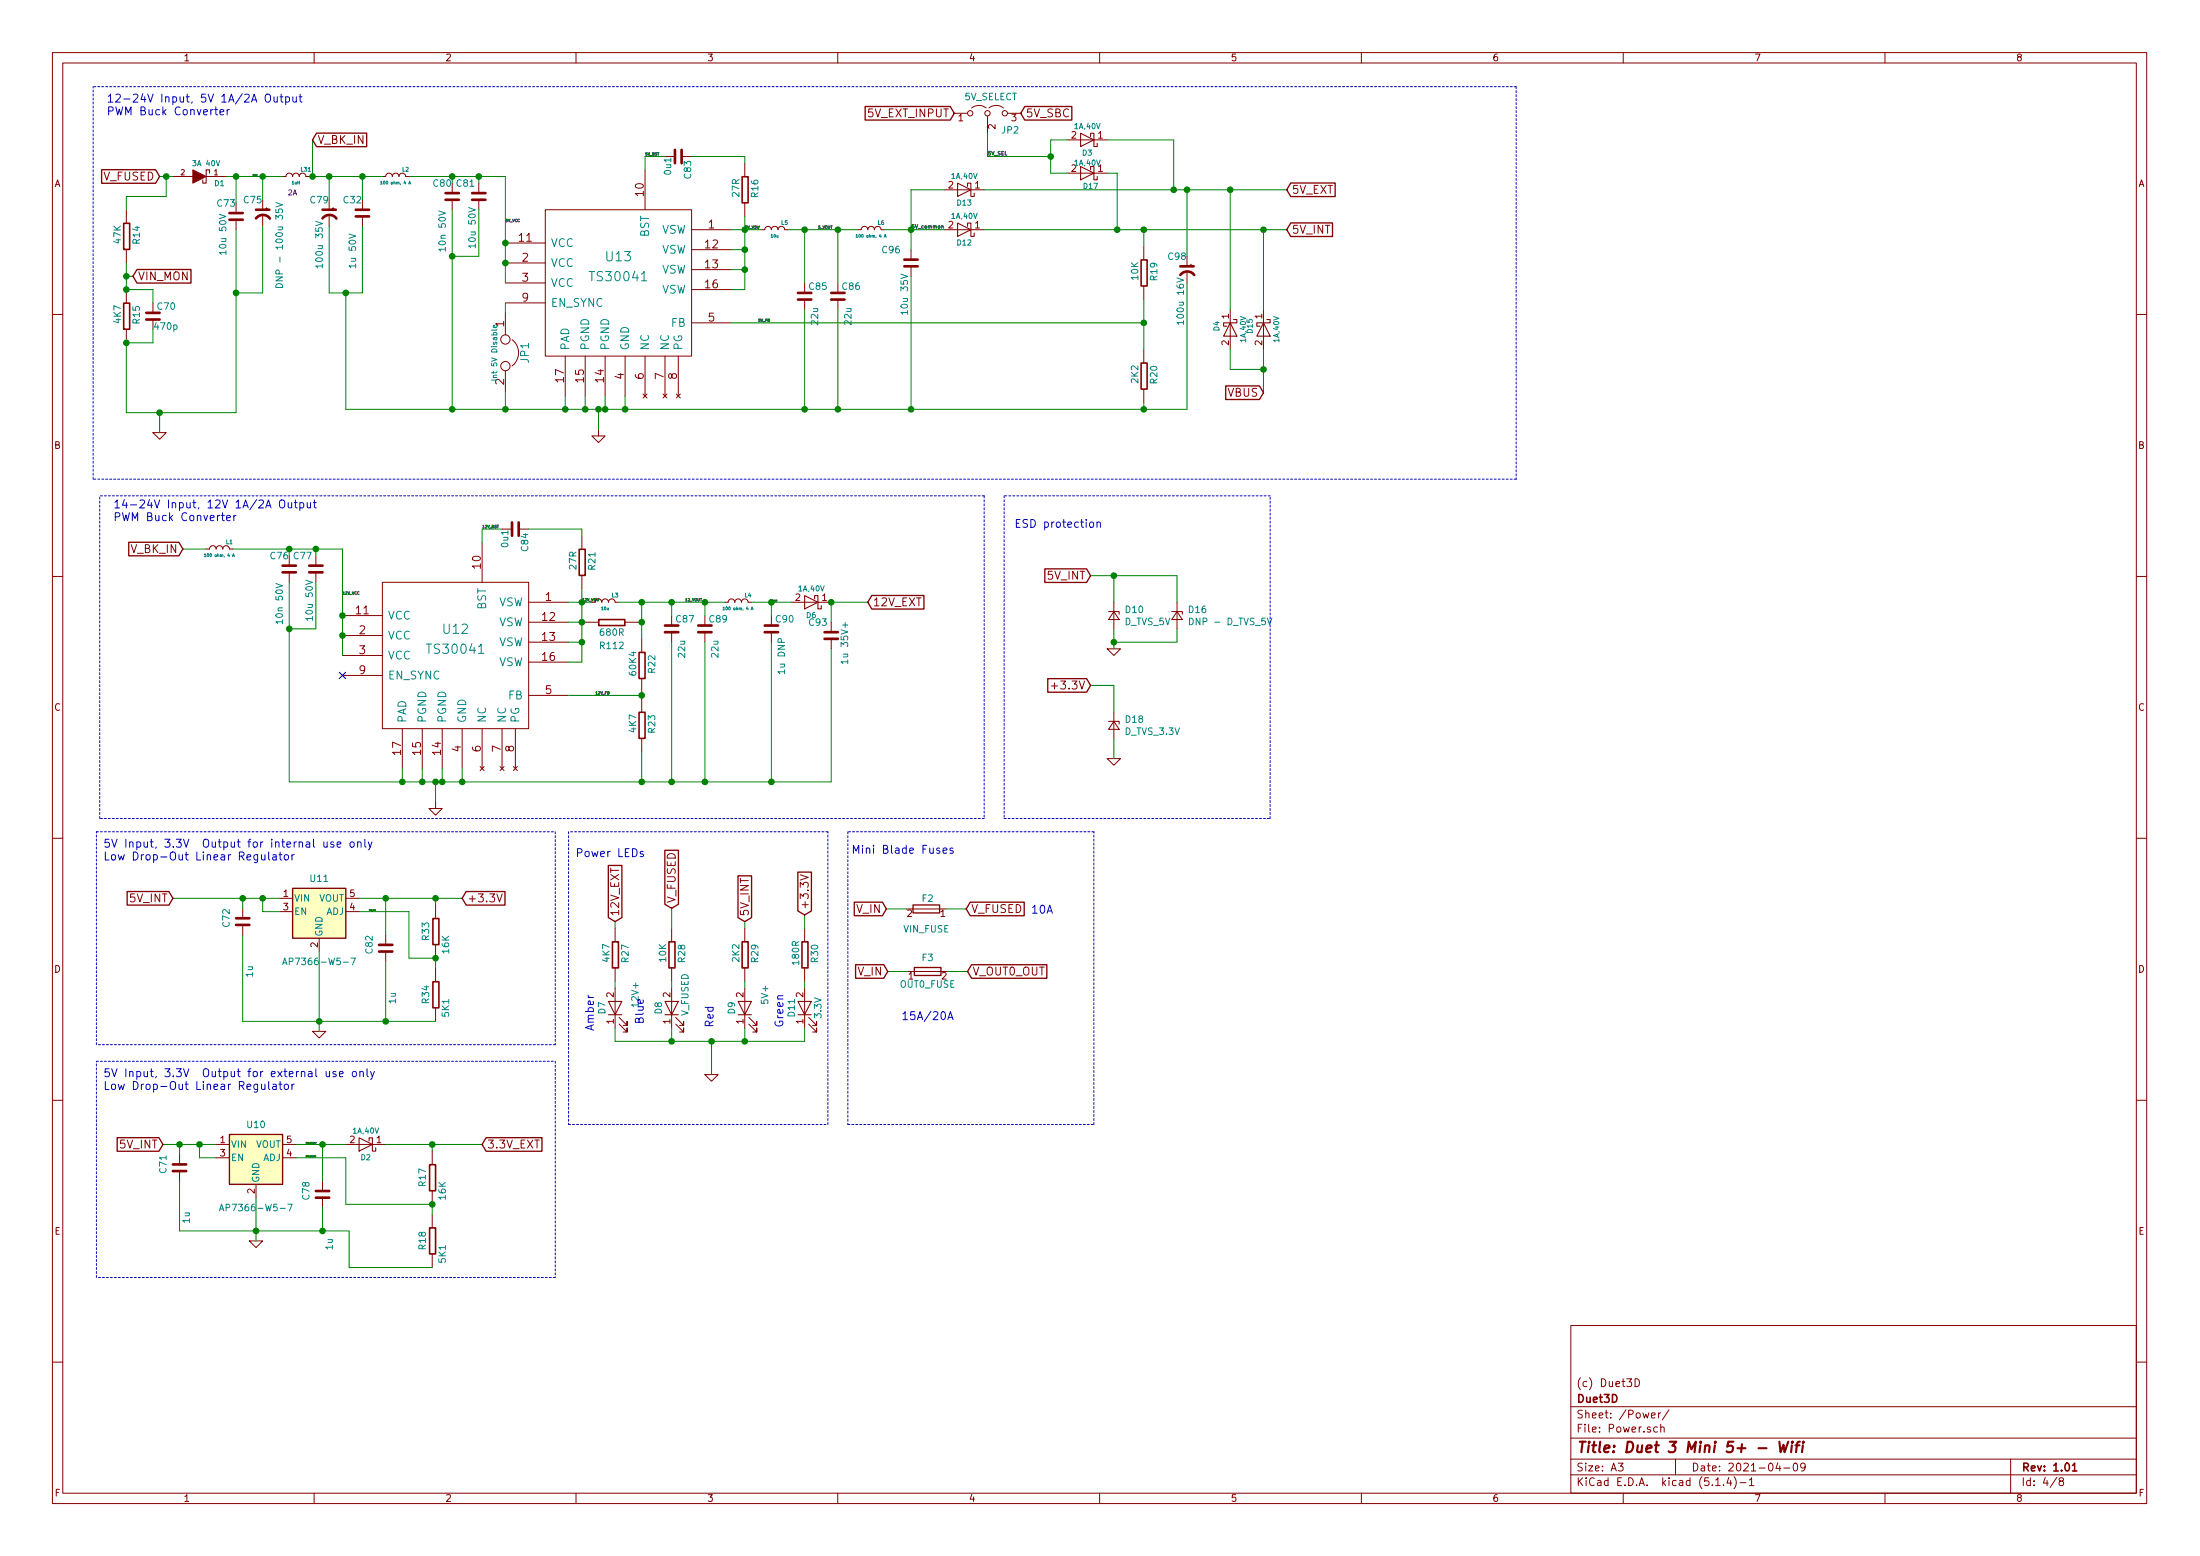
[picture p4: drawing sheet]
<svg xmlns="http://www.w3.org/2000/svg" width="420mm" height="297mm" viewBox="0 0 420 297" stroke-linecap="round" stroke-linejoin="round" font-family="sans-serif">
<g fill="none" stroke="#840000" stroke-width=".19">
<path d="M10 10h400v277h-400zM12 12h396v273.1h-396zM60 10v2M110 10v2M160 10v2M210 10v2M260 10v2M310 10v2M360 10v2M33 33.7h3.8M39.4 33.7h3.8M45.1 38.8v1.9"/>
<path d="M50.2 38.1v1.9M54 33.7h.6a.63 .63 0 0 1 .6-.6 .63 .63 0 0 1 .7 .6 .63 .63 0 0 1 .6-.6 .63 .63 0 0 1 .6 .6 .63 .63 0 0 1 .7-.6 .63 .63 0 0 1 .6 .6h.7M62.9 38.1v1.9M69.2 38.1v1.9M73 33.7h.7a.63 .63 0 0 1 .6-.6 .63 .63 0 0 1 .6 .6 .63 .63 0 0 1 .7-.6 .63 .63 0 0 1 .6 .6 .63 .63 0 0 1 .6-.6 .63 .63 0 0 1 .7 .6h.6M86.4 35v1.9M86.4 38.1v1.9M91.4 35v1.9M91.4 38.1v1.9M123.2 32.4v7.6M127 29.9h1.9M130.2 29.9h1.9"/>
<path d="M142.2 31.2v2.5M142.2 38.8v2.5M180.3 36.2h7.7M182.2 21.6h2.6M185.5 20.6a2.26 2.26 0 0 1 2.8 0M188.6 22.1v3.3M188.8 20.6a2.26 2.26 0 0 1 2.8 0M192.4 21.6h2.5M203.8 26.7h7.7M203.8 33.1h7.7M24.1 40v2.6M24.1 47.7v2.5"/>
<path d="M24.1 55.3v2.5M29.2 57.8v1.9M45.1 41.9v2M50.2 41.3v1.9M62.9 41.3v1.9M69.2 41.3v1.9M96.5 59.7v4.2M96.5 46.4h7.6M96.5 50.2h7.6M96.5 54h7.6M96.5 57.8h7.6M104.1 40h28v28h-28z"/>
<path d="M132.1 43.9h7.6M132.1 47.7h7.6M132.1 51.5h7.6M132.1 55.3h7.6M145.4 43.9h.6a.63 .63 0 0 1 .7-.7 .63 .63 0 0 1 .6 .7 .63 .63 0 0 1 .7-.7 .63 .63 0 0 1 .6 .7 .63 .63 0 0 1 .6-.7 .63 .63 0 0 1 .7 .7h.6M153.7 54v1.9M153.7 57.2v1.9M160 54v1.9M160 57.2v1.9M163.8 43.9h.7a.63 .63 0 0 1 .6-.7 .63 .63 0 0 1 .6 .7 .63 .63 0 0 1 .7-.7 .63 .63 0 0 1 .6 .7 .63 .63 0 0 1 .6-.7 .63 .63 0 0 1 .7 .7h.6M174 47.7v1.9M174 50.8v1.9"/>
<path d="M180.3 43.9h7.7M218.4 47v2.6M218.4 54.6v2.6M226.7 48.9v1.9M226.7 52.1v1.9M234.9 59.1v7.6M241.3 59.1v7.6M10 60h2M24.1 62.9v2.5M29.2 61v1.9M96.5 70.8v4.2M97.8 64.8a3.2 3.2 0 0 1 0 5.1"/>
<path d="M107.9 68v7.6M111.8 68v7.6M115.6 68v7.6M119.4 68v7.6M122.8 75.2l.8 .8M123.2 68v7.6M123.6 75.2l-.8 .8M126.6 75.2l.8 .8M127 68v7.6M127.4 75.2l-.8 .8M129.2 75.2l.7 .8M129.5 68v7.6"/>
<path d="M129.9 75.2l-.7 .8M132.1 61.6h7.6M218.4 66.7v2.6M218.4 74.3v2.6M408 60h2M29.2 82.6h2.5l-1.2 1.3zM114.3 82v1.2h1.3l-1.3 1.3-1.3-1.3h1.3M10 110h2M39.4 104.8h.6a.63 .63 0 0 1 .6-.6 .63 .63 0 0 1 .7 .6 .63 .63 0 0 1 .6-.6 .63 .63 0 0 1 .6 .6 .63 .63 0 0 1 .7-.6 .63 .63 0 0 1 .6 .6h.6M55.2 106.1v1.9M55.2 109.3v1.9M60.3 106.1v1.9"/>
<path d="M60.3 109.3v1.9M65.4 117.5h7.6M73 111.2h28v27.9h-28zM92.1 103.5v7.7M95.9 101h1.9M99.1 101h1.9M101 115h7.6M101 118.8h7.6M111.1 102.3v2.5M111.1 109.9v2.5M111.8 118.8h2.5M113.7 115a.63 .63 0 0 1 .6-.7 .63 .63 0 0 1 .6 .7 .63 .63 0 0 1 .7-.7 .63 .63 0 0 1 .6 .7 .63 .63 0 0 1 .6-.7 .63 .63 0 0 1 .7 .7h.6"/>
<path d="M119.4 118.8h2.5M128.3 117.5v1.9M134.6 117.5v1.9M138.4 115h.7a.63 .63 0 0 1 .6-.7 .63 .63 0 0 1 .6 .7 .63 .63 0 0 1 .7-.7 .63 .63 0 0 1 .6 .7 .63 .63 0 0 1 .6-.7 .63 .63 0 0 1 .7 .7h.6M147.3 117.5v1.9M151.1 115h7.6M158.7 118.8v1.9M211.7 116.7h2v.6M212.7 116.7l1 1.6h-2zM212.7 115v5.1M223.8 116.7h2v.6M224.8 116.7l1 1.6h-2z"/>
<path d="M224.8 115v5.1M408 110h2M65.4 121.3h7.6M65.4 125.1h7.6M65.4 128.9h7.6M76.8 139.1v7.6M80.6 139.1v7.6M84.5 139.1v7.6M88.3 139.1v7.6M92.1 139.1v7.6M95.9 139.1v7.6M98.4 139.1v7.6"/>
<path d="M101 122.6h7.6M101 126.4h7.6M101 132.8h7.6M122.6 122v2.5M122.6 129.6v2.5M122.6 133.4v2.5M128.3 120.7v1.9M134.6 120.7v1.9M147.3 120.7v1.9M158.7 122v1.9M200.8 130.9h1.2M211.5 123.9h2.5l-1.3 1.2z"/>
<path d="M211.7 137.7h2v.5M212.7 137.7l1 1.5h-2zM212.7 135.9v5.1M83.2 153.1v1.2h1.3l-1.3 1.3-1.3-1.3h1.3M91.7 146.3l.8 .8M92.5 146.3l-.8 .8M95.5 146.3l.8 .8M96.3 146.3l-.8 .8M98 146.3l.8 .8M98.8 146.3l-.8 .8M122.6 141v2.5M211.5 144.8h2.5l-1.3 1.3z"/>
<path d="M10 160h2M46.4 173.4v1.9M46.4 176.6v1.9M53.3 171.5h2.6M53.3 174h2.6M61 179.1v2.5M66 171.5h2.6M66 174h2.6M73.7 178.5v1.9M83.2 172.8v2.5M94.9 170.6l.5 1.6 .5-1.6M117.5 177.2v2.5"/>
<path d="M128.3 177.2v2.5M142.2 177.2v2.5M152.8 167l1.6 .5-1.6 .5M153.7 177.2v2.5M174.4 173.5h5.1M408 160h2M59.7 196.9h2.5l-1.2 1.3zM73.7 181.6v2M83.2 180.4v2.5M83.2 184.8v2.6M83.2 192.4v2.6M117.5 184.8v2.6"/>
<path d="M117.5 188.6v7.7M118.2 195.5l1.6 1.5v-.7v.7h-.8M118.2 194.2l1.6 1.5v-.7v.7h-.8M128.3 184.8v2.6M128.3 188.6v7.7M129 195.5l1.6 1.5v-.7v.7h-.8M129 194.2l1.6 1.5v-.7v.7h-.8M142.2 184.8v2.6M142.2 188.6v7.7M143 195.5l1.5 1.5v-.7v.7h-.7M143 194.2l1.5 1.5v-.7v.7h-.7M153.7 184.8v2.6"/>
<path d="M153.7 188.6v7.7M154.4 195.5l1.6 1.5v-.7v.7h-.8M154.4 194.2l1.6 1.5v-.7v.7h-.8M174.6 185.5h5.1M10 210h2M41.3 218.5h2.5M54 218.5h2.5M66 218.5h7.7M82.5 219.7v2.6M134.6 205.1h2.6l-1.3 1.3zM408 210h2M34.3 220.4v1.9"/>
<path d="M34.3 223.6v1.9M41.3 221h2.5M47.6 236.9h2.6l-1.3 1.3zM48.9 226.1v2.5M54 221h2.5M61.6 225.5v1.9M61.6 228.6v1.9M82.5 227.4v2.5M82.5 231.8v2.6M82.5 239.4v2.6M300 253h108v32.1h-108zM10 260h2"/>
<path d="M300 278.5h108M300 274.5h108M300 268.5h108M309 279.3h1l-.5 .6 .4 .1v.7l-.2 .1-.7-.1M312.3 263.2a.75 .75 0 0 1 .8 .8 .75 .75 0 0 1-.8 .7zM315.4 270.2l.7-.1v-.3l-.5-.1-.2 .2 .1 .7h.6M316.5 272.5l-.4-.1-.3 .3 .1 .6 .2 .1 .4-.1M316.8 269.7v1M317.2 272.5a.37 .37 0 0 1 .6 .1v.8M317.2 269.7l-.4 .1v.2M317.2 271.9v1.5M318.7 269.1l-1.2 2"/>
<path d="M320 278.5v3M339.5 279.2l-.3 1.1h.9M339.9 279.8v1M342.6 279.5l.4-.2a.94 .94 0 0 1 0 1.5 .82 .82 0 0 1-.4-1.3zM344.8 279.9l-.4 .3h-.2l-.3-.3 .1-.5 .4-.1 .3 .2a1.13 1.13 0 0 1-.3 1.2l-.4 .1M384 278.5v6.6M408 260h2M60 285.1v1.9M110 285.1v1.9M160 285.1v1.9M210 285.1v1.9M260 285.1v1.9"/>
<path d="M300 281.5h108M310 285.1v1.9M327.7 283.6h.8M329.2 283.5v.1M330.2 282l-.4 1.1h.9M330.5 282.6v1M331.2 281.9a1.71 1.71 0 0 1 0 2.3M332.3 283h1.2M334.1 282.5l.4-.4v1.5M334.1 283.6h.8M340.7 280.2h1.1M360 285.1v1.9"/>
<path d="M392.8 282l-1.3 2M393.5 282.7l-.3-.3 .3-.3h.3l.3 .3-.1 .2-.6 .2-.2 .2 .1 .5 .2 .1h.3l.3-.3v-.3l-.3-.3"/>
<circle cx="185.3" cy="21.6" r=".51"/>
<circle cx="188.6" cy="21.6" r=".51"/>
<circle cx="191.9" cy="21.6" r=".51"/>
<circle cx="96.5" cy="69.9" r=".89"/>
<circle cx="96.5" cy="64.8" r=".89"/>
</g>
<g fill="none" stroke="#840000" stroke-width=".3">
<path d="M141.7 33.7h1.2v5h-1.2zM23.6 57.9h1.2v5h-1.2zM23.6 42.6h1.2v5h-1.2zM217.9 49.6h1.2v5h-1.2zM217.9 69.3h1.2v5h-1.2zM110.6 104.9h1.2v4.9h-1.2zM114.4 118.3h4.9v1.1h-4.9zM122 124.5h1.2v5h-1.2zM122 136h1.2v5h-1.2zM82.7 175.3h1.1v5h-1.1zM117 179.8h1.1v5h-1.1zM127.8 179.8h1.1v5h-1.1z"/>
<path d="M141.7 179.8h1.2v5h-1.2zM153.2 179.8h1.1v5h-1.1zM82.7 187.4h1.1v5h-1.1zM82 234.4h1.2v5h-1.2zM82 222.3h1.2v5h-1.2zM395.8 279.7l.4-.4v1.5M395.8 280.8h.8"/>
</g>
<path d="M335.8 276.5h1.6M339.8 275.2l.3 2 .5-1.4 .2 1.4 .7-2M342.2 275.9l-.1 1.3M342.3 275.2l-.1 .1 .1 .1v-.2v.2M342.9 275.9h.8M343.7 275.2l-.4 .1-.1 .2-.2 1.7M344.3 275.9l-.2 1.3M344.4 275.2v.2l.1-.1-.1-.1v.2" fill="none" stroke="#840000" stroke-width=".41"/>
<g fill="none" stroke="#840000" stroke-width=".51">
<path d="M85.1 38.1h2.5M85.1 36.9h2.5M90.2 38.1h2.5M90.2 36.9h2.5M128.9 28.6v2.6M130.2 28.6v2.6M27.9 59.7h2.6M43.8 41.9h2.6M43.8 40.7h2.6M48.9 41.7a1.63 1.63 0 0 1 2.6 0M48.9 40h2.5M61.6 41.7a1.63 1.63 0 0 1 2.6 0"/>
<path d="M61.6 40h2.5M67.9 40h2.6M67.9 41.3h2.6M152.4 57.2h2.5M152.4 55.9h2.5M158.7 57.2h2.6M158.7 55.9h2.6M172.7 50.8h2.6M172.7 49.6h2.6M225.4 52.5a1.63 1.63 0 0 1 2.7 0M225.4 50.8h2.6M27.9 61h2.6"/>
<path d="M97.8 99.7v2.6M99.1 99.7v2.6M54 109.3h2.5M54 108h2.5M59.1 109.3h2.5M59.1 108h2.5M127 119.4h2.5M133.3 119.4h2.6M146 119.4h2.6M127 120.7h2.5M133.3 120.7h2.6M146 120.7h2.6"/>
<path d="M157.5 120.7h2.5M157.5 122h2.5M45.1 176.6h2.5M45.1 175.3h2.5M72.4 181.6h2.5M72.4 180.4h2.5M33 223.6h2.6M33 222.3h2.6M60.3 228.6h2.6M60.3 227.4h2.6"/>
</g>
<g fill="none" stroke="#008484" stroke-width=".19">
<path d="M52.7 38.7l1.2 .4-1.2 .4M72.7 34.8l.1-.2v.5M72.7 35.1h.3M78.1 35.1l.1-.5 .2 .5M78.1 35h.3M89.5 39.6l1.3 .5-1.3 .4M41.9 40.9l1.3 .4-1.3 .4M52.7 52.9h1.2l-1.2 .7h1.2M52.9 54.3a.67 .67 0 0 1 .7-.1 .67 .67 0 0 1 .3 .7h-1.2zM60.3 42.3l1.3 .4-1.3 .4M61.6 50.8h-1.3l.4 .3M61.6 50.4v.7"/>
<path d="M83.8 40.3l1.3 .4-1.3 .4M122.5 53.6h1M163.5 44.9l.2-.2v.6M163.5 45.3h.3M168.9 45.3l.1-.6 .2 .6M168.9 45.1h.3M172.1 52.3l1.2 .5-1.2 .4M224.8 53l1.2 .5-1.2 .4M93.9 72.6h1M226 61.6h-1.2l.3 .3M226 61.2v.7M39 105.9l.2-.2v.6"/>
<path d="M39 106.3h.3M44.4 106.3l.2-.6 .2 .6M44.4 106.1h.3M52.7 111.4l1.2 .4-1.2 .4M58.4 110.8l1.3 .4-1.3 .4M138.1 116l.2-.1v.5M138.1 116.4h.3M143.5 116.4l.1-.5 .2 .5M143.5 116.3h.3M161.4 118.8v1M227.2 118a.64 .64 0 0 1 .7 .6 .64 .64 0 0 1-.7 .7zM242 118l.5 1.3 .4-1.3"/>
<path d="M91.4 124.7h1M161.9 126.3h-1.3l.4 .4M161.9 126v.7M54 184.2l.4-1.3 .4 1.3M54.1 183.8h.6M67 182.9h.9l-.6 1.3M41.9 231.2l.4-1.3 .4 1.3M42 230.8h.6M55 229.9h.8l-.5 1.3"/>
</g>
<g fill="none" stroke="#840000" stroke-width=".25">
<path d="M19.4 32.4h10.3l.8 1.3-.8 1.3h-10.3zM60.5 25.4h9.5v2.6h-9.5l-.8-1.3zM165.2 20.3h16.3l.7 1.3-.7 1.3h-16.3zM195.7 20.3h9v2.6h-9l-.8-1.3zM246.5 34.9h8.5v2.6h-8.5l-.8-1.3zM26.2 51.4h10.3v2.6h-10.3l-.8-1.3zM246.5 42.6h8v2.5h-8l-.8-1.2zM234.1 73.7h6.4l.8 1.3-.8 1.3h-6.4zM24.6 103.5h9.6l.7 1.3-.7 1.3h-9.6zM166.5 113.7h10v2.6h-10l-.8-1.3zM199.5 108.6h8l.8 1.3-.8 1.3h-8zM200.1 129.6h7.4l.8 1.2-.8 1.3h-7.4z"/>
<path d="M24.3 170.2h8l.7 1.3-.7 1.3h-8zM55.9 169.6h10.1v9.5h-10.1zM89 170.2h7.4v2.6h-7.4l-.7-1.3zM116.2 165.2h2.6v10l-1.3 .7-1.3-.7zM127 162.3h2.6v10.3l-1.3 .8-1.3-.8zM140.9 167.2h2.6v8l-1.3 .7-1.3-.7zM152.4 166.5h2.6v7.4l-1.3 .8-1.3-.8zM163.1 172.2h5.4l.8 1.3-.8 1.3h-5.4zM174.4 172.8h5.1v1.5h-5.1zM185.3 172.2h10.3v2.6h-10.3l-.8-1.3zM163.4 184.2h5.4l.7 1.3-.7 1.3h-5.4zM174.6 184.7h5.1v1.5h-5.1z"/>
<path d="M185.5 184.2h14.4v2.6h-14.4l-.7-1.3zM22.4 217.2h8l.7 1.3-.7 1.3h-8zM43.8 216.6h10.2v9.5h-10.2zM92.8 217.2h10.7v2.6h-10.7l-.7-1.3z"/>
</g>
<path d="M36.8 32.4l2.6 1.3-2.6 1.3z" fill="#840000" stroke="#840000" stroke-width=".19"/>
<g fill="none" stroke="#840000" stroke-width=".2">
<path d="M40 33.1v-.7h-.6v2.6h-.7v-.7M182.9 35l2.5 1.2-2.5 1.3zM184.8 35.6v-.6h.6v2.5h.7v-.6M206.4 25.4l2.5 1.3-2.5 1.3zM206.4 31.8l2.5 1.3-2.5 1.2zM208.3 26.1v-.7h.6v2.6h.6v-.7M208.3 32.4v-.6h.6v2.5h.6v-.6M182.9 42.6l2.5 1.3-2.5 1.2zM184.8 43.2v-.6h.6v2.5h.7v-.6M234.9 61.6l1.3 2.6h-2.5zM235.6 61h.6v.6h-2.5v.7h.6M241.3 61.6l1.3 2.6h-2.6z"/>
<path d="M241.9 61h.7v.6h-2.6v.7h.7M153.7 113.7l2.5 1.3-2.5 1.2zM155.6 114.3v-.6h.6v2.5h.6v-.6M116.2 191.2h2.5l-1.2 2.5zM116.2 193.7h2.5M127 191.2h2.5l-1.2 2.5zM127 193.7h2.5M141 191.2h2.5l-1.3 2.5zM141 193.7h2.5M152.4 191.2h2.5l-1.2 2.5zM152.4 193.7h2.5M68.6 217.2l2.5 1.3-2.5 1.2z"/>
<path d="M70.5 217.8v-.6h.6v2.5h.7v-.6"/>
</g>
<g fill="#ffffc2" stroke="#ffffc2" stroke-width=".19">
<path d="M55.9 169.6h10.1v9.5h-10.1z"/>
<path d="M43.8 216.6h10.2v9.5h-10.2z"/>
</g>
<g fill="none" stroke="#0000c2" stroke-width=".19" stroke-dasharray=".4 .4">
<path d="M289.6 16.5v75M289.6 16.5h-271.8M17.8 91.5v-75M188 94.7h-169M188 94.7v61.5M191.8 94.7v61.5M242.6 94.7h-50.8M289.6 91.5h-271.8M18.4 158.8h87.6M19 156.2v-61.5M106 158.8v40.6M108.6 158.8v55.9"/>
<path d="M158.1 158.8h-49.5M161.9 158.8v55.9M188 156.2h-169M191.8 156.2h50.8M208.9 158.8h-47M242.6 156.2v-61.5M18.4 199.4v-40.6M106 199.4h-87.6M18.4 202.6h87.6M106 202.6v41.3M108.6 214.7h49.5M158.1 214.7v-55.9"/>
<path d="M161.9 214.7h47M208.9 214.7v-55.9M18.4 243.9v-41.3M106 243.9h-87.6"/>
</g>
<g fill="none" stroke="#008400" stroke-width=".19">
<path d="M30.5 33.7h2.5M31.7 33.7v3.8h-7.6v2.5M43.2 33.7h10.8M45.1 33.7v5.1M50.2 33.7v4.4M59.1 33.7h13.9M59.7 26.7v7M62.9 33.7v4.4M69.2 33.7v4.4M78.1 33.7h18.4v20.3M86.4 33.7v1.3M91.4 33.7v1.3"/>
<path d="M127 29.9h-3.8v2.5M132.1 29.9h10.1v1.3M180.3 36.2h-6.3v11.5M188 36.2h57.7M188.6 25.4v4.5h12.1M203.8 26.7h-3.1v6.4h3.1M211.5 26.7h12.7v9.5M211.5 33.1h1.9v10.8M226.7 36.2v12.7M234.9 36.2v22.9M24.1 50.2v5.1h5.1v2.5M24.1 52.7h1.3"/>
<path d="M45.1 43.9v34.9h-21v-13.4h5.1v-2.5M50.2 43.2v12.7h-5.1M62.9 43.2v12.7h6.3v-12.7M86.4 40v38.1M91.4 40v8.9h-5M96.5 57.8v1.9M139.7 43.9h5.7M139.7 51.5h2.5M139.7 47.7h2.5M142.2 41.3v14h-2.5M150.5 43.9h13.3M153.7 43.9v10.1"/>
<path d="M153.7 59.1v19M160 43.9v10.1M160 59.1v19M168.9 43.9h11.4M174 52.7v25.4M188 43.9h57.7M218.4 43.9v3.1M218.4 57.2v9.5M226.7 54v24.1h-160.7v-22.2M241.3 43.9v15.2M30.5 78.8v3.8M96.5 75v3.1"/>
<path d="M107.9 75.6v2.5M111.8 75.6v2.5M114.3 78.1v3.9M115.6 75.6v2.5M119.4 75.6v2.5M139.7 61.6h78.7M218.4 76.9v1.2M234.9 66.7v3.8h6.4M241.3 66.7v8.3M34.9 104.8h4.5M44.4 104.8h21v20.3M55.2 111.2v38.1h103.5v-25.4"/>
<path d="M55.2 104.8v1.3M60.3 104.8v1.3M60.3 111.2v8.9h-5.1M95.9 101h-3.8v2.5M101 101h10.1v1.3M108.6 115h4.4M108.6 118.8h3.2M111.1 112.4v14h-2.5M118.1 115h20.3M121.9 118.8h.7M122.6 115v7M128.3 115v2.5"/>
<path d="M134.6 115v2.5M143.5 115h7.6M147.3 115v2.5M165.7 115h-7v3.8M208.3 109.9h16.5v5.1M212.7 109.9v5.1M108.6 122.6h2.5M108.6 132.8h14M122.6 132.1v1.3M128.3 122.6v26.7M134.6 122.6v26.7M147.3 122.6v26.7"/>
<path d="M208.3 130.8h4.4v5.1M212.7 120.1v3.8M224.8 120.1v2.5h-12.1M76.8 146.7v2.6M80.6 146.7v2.6M83.2 149.3v3.8M84.5 146.7v2.6M88.3 146.7v2.6M122.6 143.5v5.8M212.7 141v3.8M33 171.5h20.3M46.4 178.5v16.5h36.8"/>
<path d="M46.4 171.5v1.9M50.2 171.5v2.5h3.1M68.6 174h9.5v8.9h5.1v1.9M68.6 171.5h19.7M73.7 171.5v7M83.2 171.5v1.3M117.5 175.9v1.3M128.3 173.4v3.8M142.2 175.9v1.3M153.7 174.7v2.5M169.3 173.5h3.8M180.7 173.5h3.8"/>
<path d="M61 181.6v15.3M73.7 183.6v11.4M117.5 196.3v2.5h36.2v-2.5M117.5 187.4v1.2M128.3 187.4v1.2M128.3 196.3v2.5M135.9 198.8v6.3M142.2 187.4v1.2M142.2 196.3v2.5M153.7 187.4v1.2M169.5 185.5h3.9M181 185.5h3.8"/>
<path d="M31.1 218.5h10.2M34.3 218.5v1.9M38.1 218.5v2.5h3.2M56.5 218.5h9.5M61.6 218.5v7M73.7 218.5h18.4M82.5 218.5v1.2M34.3 225.5v9.5h32.4v7h15.8M48.9 228.6v8.3M56.5 221h9.5v8.9h16.5v1.9M61.6 230.5v4.5"/>
</g>
<path d="M49 33.4h.1M49 33.3l.1 .2M179.8 43.2l.3-.1v.5" fill="none" stroke="#000" stroke-width=".19"/>
<g fill="none" stroke="#0000c2" stroke-width=".19">
<path d="M50.7 18.2l.2-.2a.52 .52 0 0 1 .7 .2 1.04 1.04 0 0 1-.3 1.3l-.4-.1a1.23 1.23 0 0 1-.2-1.2zM52.3 18.5l.1 .9 .4 .1 .2-.2M53 18.5v1M53.5 18.5h.6M53.7 18v1.3l.4 .2M54.6 18.6l.4-.1 .3 .3v.4l-.2 .2h-.5M54.6 18.5v1.5M55.9 18.5l.1 .9 .4 .1 .2-.2M56.6 18.5v1M57.1 18.5h.6M57.3 18v1.3l.4 .2M41 20.9h.6"/>
<path d="M41.2 20.4v1.3l.1 .2h.3M42 21.4l.7-.1v-.3l-.5-.1-.2 .2 .1 .8h.6M43.4 20.9v1M43.8 20.9l-.4 .3M42.3 98.4h.5M42.5 97.9v1.3v.1l.3 .1M43.3 98.9l.7-.2-.1-.2-.4-.1-.2 .2 .1 .7h.5M44.7 98.4v1M45.1 98.4l-.4 .3M53.4 95.6a.53 .53 0 0 1 .9 0 1.04 1.04 0 0 1-.3 1.4 .53 .53 0 0 1-.6-.5zM55 95.9l.1 1 .4 .1 .2-.2M55.7 95.9v1.1"/>
<path d="M56.2 95.9h.6M56.4 95.4v1.3l.4 .3M57.3 96l.4-.1 .3 .3v.5l-.1 .2h-.6M57.3 95.9v1.6M58.7 95.9v1l.4 .1 .2-.2M59.3 95.9v1.1M59.8 95.9h.6M60 95.4v1.3l.4 .3M208.2 99.8l.2-.1h.3l.2 .3-.2 .6-.3 .1-.2-.2zM209.5 99.8l.1-.1a.36 .36 0 0 1 .6 .2v.8M209.5 99.7v1M49.9 163.2v.7a.37 .37 0 0 0 .3 .3 .37 .37 0 0 0 .4-.2"/>
<path d="M50.6 163.2v1M51.3 162.6v1.3l.2 .3M52.1 163.2h.6l.1 1M52.8 163.5l-.6 .1a.31 .31 0 0 0-.2 .3 .31 .31 0 0 0 .2 .3l.6-.1M53.3 163.2h.5M53.5 162.6v1.3l.3 .3M54.4 163.3l.2-.1 .4 .1 .1 .6-.2 .2-.3 .1-.2-.2zM55.8 163.2v1M56.2 163.2h-.3l-.1 .2M61.8 160.7l.1 1h.4l.2-.1M62.5 160.7v1M63.7 160.8a.37 .37 0 0 0-.6 .1l.1 .2 .6 .3-.2 .3h-.5"/>
<path d="M64.4 161.2l.7-.1-.1-.3-.4-.1-.2 .2v.8h.6M66.9 160.8l.5-.1 .2 .3v.4l-.2 .3h-.4l-.1-.3zM68.3 160.8l.2-.1 .4 .1 .1 .9M68.3 160.7v1M69.7 160.2v1.3l.2 .2M70.3 160.7l.4 1M71 160.7l-.5 1.4-.2 .1M122.8 162.6a.37 .37 0 0 0-.5 .1v.3l.6 .2-.2 .3h-.4M179.5 162l-.4-.1-.2 .2v.2l.6 .2v.3h-.6M180.1 162.4l.7-.2v-.2l-.5-.1-.2 .2 .1 .7h.6M182 162l-.4-.1-.2 .2 .1 .2 .5 .2v.3h-.6M181 194.7l.5-1.6 .5 1.6"/>
<path d="M181.2 194.2h.7M49.9 207v.8a.37 .37 0 0 0 .3 .2 .37 .37 0 0 0 .4-.2M50.6 207v1M51.3 206.5v1.3l.2 .2M52.1 207h.6l.1 1M52.8 207.3l-.6 .1a.31 .31 0 0 0-.2 .3 .31 .31 0 0 0 .2 .3l.6-.1M53.3 207h.5M53.5 206.5v1.3l.3 .2M54.4 207.1l.2-.1 .4 .1 .1 .6-.2 .2-.3 .1-.2-.2zM55.8 207v1M56.2 207h-.3l-.1 .2M62.3 204.5l.1 1h.3l.2-.1"/>
<path d="M62.9 204.5v1M64.2 204.6a.37 .37 0 0 0-.6 .1l.1 .3 .5 .2-.2 .3h-.4M64.8 205l.7-.1v-.3l-.5-.1-.2 .2 .1 .8h.6M67.4 204.7l.2-.2 .4 .2 .1 .5-.2 .3h-.3l-.2-.1zM68.7 204.7l.1-.1a.37 .37 0 0 1 .6 .1v.8M68.7 204.5v1M70.1 204v1.3l.2 .2M70.8 204.5l.3 1M71.5 204.5l-.5 1.4-.2 .2"/>
</g>
<g fill="#008400" stroke="#008400" stroke-width=".25">
<circle cx="108" cy="78.1" r=".51"/>
<circle cx="224.2" cy="36.2" r=".51"/>
<circle cx="83.2" cy="182.9" r=".51"/>
<circle cx="30.5" cy="78.8" r=".51"/>
<circle cx="111.8" cy="78.1" r=".51"/>
<circle cx="212.7" cy="109.9" r=".51"/>
<circle cx="212.7" cy="122.6" r=".51"/>
<circle cx="115.6" cy="78.1" r=".51"/>
<circle cx="46.4" cy="171.5" r=".51"/>
<circle cx="119.4" cy="78.1" r=".51"/>
<circle cx="200.7" cy="29.9" r=".51"/>
<circle cx="135.9" cy="198.8" r=".51"/>
<circle cx="122.6" cy="149.3" r=".51"/>
<circle cx="122.6" cy="115" r=".51"/>
<circle cx="86.4" cy="48.9" r=".51"/>
<circle cx="86.4" cy="33.7" r=".51"/>
<circle cx="86.4" cy="78.1" r=".51"/>
<circle cx="66" cy="55.9" r=".51"/>
<circle cx="158.8" cy="115" r=".51"/>
<circle cx="83.2" cy="171.5" r=".51"/>
<circle cx="69.2" cy="33.7" r=".51"/>
<circle cx="62.9" cy="33.7" r=".51"/>
<circle cx="73.7" cy="195" r=".51"/>
<circle cx="122.6" cy="132.8" r=".51"/>
<circle cx="153.7" cy="78.1" r=".51"/>
<circle cx="147.3" cy="149.3" r=".51"/>
<circle cx="59.7" cy="33.7" r=".51"/>
<circle cx="96.5" cy="50.2" r=".51"/>
<circle cx="55.2" cy="120.1" r=".51"/>
<circle cx="114.3" cy="78.1" r=".51"/>
<circle cx="55.2" cy="104.8" r=".51"/>
<circle cx="122.6" cy="118.8" r=".51"/>
<circle cx="147.3" cy="115" r=".51"/>
<circle cx="128.3" cy="149.3" r=".51"/>
<circle cx="38.1" cy="218.5" r=".51"/>
<circle cx="80.6" cy="149.3" r=".51"/>
<circle cx="142.2" cy="51.5" r=".51"/>
<circle cx="142.2" cy="47.7" r=".51"/>
<circle cx="84.5" cy="149.3" r=".51"/>
<circle cx="96.5" cy="78.1" r=".51"/>
<circle cx="128.3" cy="198.8" r=".51"/>
<circle cx="45.1" cy="55.9" r=".51"/>
<circle cx="88.3" cy="149.3" r=".51"/>
<circle cx="24.1" cy="55.3" r=".51"/>
<circle cx="24.1" cy="65.4" r=".51"/>
<circle cx="134.6" cy="149.3" r=".51"/>
<circle cx="111.1" cy="118.8" r=".51"/>
<circle cx="34.3" cy="218.5" r=".51"/>
<circle cx="50.2" cy="33.7" r=".51"/>
<circle cx="111.1" cy="122.6" r=".51"/>
<circle cx="174" cy="78.1" r=".51"/>
<circle cx="60.3" cy="104.8" r=".51"/>
<circle cx="111.1" cy="115" r=".51"/>
<circle cx="218.4" cy="78.1" r=".51"/>
<circle cx="160" cy="78.1" r=".51"/>
<circle cx="65.4" cy="117.5" r=".51"/>
<circle cx="218.4" cy="61.6" r=".51"/>
<circle cx="128.3" cy="115" r=".51"/>
<circle cx="241.3" cy="70.5" r=".51"/>
<circle cx="134.6" cy="115" r=".51"/>
<circle cx="82.6" cy="229.9" r=".51"/>
<circle cx="142.2" cy="198.8" r=".51"/>
<circle cx="48.9" cy="235" r=".51"/>
<circle cx="65.4" cy="121.3" r=".51"/>
<circle cx="96.5" cy="46.4" r=".51"/>
<circle cx="73.7" cy="171.5" r=".51"/>
<circle cx="213.4" cy="43.9" r=".51"/>
<circle cx="61.6" cy="218.5" r=".51"/>
<circle cx="91.4" cy="33.7" r=".51"/>
<circle cx="82.6" cy="218.5" r=".51"/>
<circle cx="234.9" cy="36.2" r=".51"/>
<circle cx="226.7" cy="36.2" r=".51"/>
<circle cx="61" cy="195" r=".51"/>
<circle cx="24.1" cy="52.7" r=".51"/>
<circle cx="218.4" cy="43.9" r=".51"/>
<circle cx="160" cy="43.9" r=".51"/>
<circle cx="153.7" cy="43.9" r=".51"/>
<circle cx="241.3" cy="43.9" r=".51"/>
<circle cx="61.6" cy="235" r=".51"/>
<circle cx="174" cy="43.9" r=".51"/>
<circle cx="31.7" cy="33.7" r=".51"/>
<circle cx="83.2" cy="149.3" r=".51"/>
<circle cx="50.2" cy="171.5" r=".51"/>
<circle cx="45.1" cy="33.7" r=".51"/>
<circle cx="142.2" cy="43.9" r=".51"/>
<circle cx="76.8" cy="149.3" r=".51"/>
</g>
<path d="M64.8 128.3l1.2 1.3M66 128.3l-1.2 1.3" fill="none" stroke="#000084" stroke-width=".19"/>
<text font-size="2.8" fill="#840000" x="301" y="277.3">Title: Duet 3 Mini 5+ - Wifi</text>
<g font-size="2.5" fill="#008484">
<text x="113.1" y="53.7">TS30041</text>
<text x="115.8" y="49.9">U13</text>
<text x="82" y="124.8">TS30041</text>
<text x="84.7" y="121">U12</text>
</g>
<g font-size="2.1" fill="#0000c2">
<text x="20.3" y="19.6">12-24V Input, 5V 1A/2A Output</text>
<text x="20.3" y="22">PWM Buck Converter</text>
<text x="21.6" y="97">14-24V Input, 12V 1A/2A Output</text>
<text x="21.6" y="99.5">PWM Buck Converter</text>
<text x="193.7" y="100.7">ESD protection</text>
<text x="19.7" y="161.8">5V Input, 3.3V Output for internal use only</text>
<text x="19.7" y="164.2">Low Drop-Out Linear Regulator</text>
<text x="109.9" y="163.6">Power LEDs</text>
<text x="162.6" y="163">Mini Blade Fuses</text>
<text x="196.8" y="174.4">10A</text>
<text x="113.4" y="196.9" transform="rotate(-90 113.4 196.9)">Amber</text>
<text x="122.9" y="195.6" transform="rotate(-90 122.9 195.6)">Blue</text>
<text x="136.3" y="196.3" transform="rotate(-90 136.3 196.3)">Red</text>
<text x="149.6" y="196.3" transform="rotate(-90 149.6 196.3)">Green</text>
<text x="172.1" y="194.7">15A/20A</text>
<text x="19.7" y="205.6">5V Input, 3.3V Output for external use only</text>
<text x="19.7" y="208.1">Low Drop-Out Linear Regulator</text>
</g>
<g font-size="2.1" fill="#840000">
<text x="165.9" y="22.4">5V_EXT_INPUT</text>
<text x="195.9" y="22.4">5V_SBC</text>
<text x="60.6" y="27.5">V_BK_IN</text>
<text x="19.8" y="34.5">V_FUSED</text>
<text x="122.9" y="37.4" transform="rotate(-90 122.9 37.4)">10</text>
<text x="246.7" y="37">5V_EXT</text>
<text x="99.2" y="46.1">11</text>
<text x="134.7" y="47.4">12</text>
<text x="135.3" y="43.6">1</text>
<text x="246.7" y="44.6">5V_INT</text>
<text x="26.3" y="53.5">VIN_MON</text>
<text x="99.7" y="49.9">2</text>
<text x="99.7" y="53.8">3</text>
<text x="134.7" y="51.2">13</text>
<text x="99.7" y="57.6">9</text>
<text x="134.7" y="55">16</text>
<text x="135.3" y="61.4">5</text>
<text x="107.7" y="73" transform="rotate(-90 107.7 73)">17</text>
<text x="111.5" y="73" transform="rotate(-90 111.5 73)">15</text>
<text x="115.3" y="73" transform="rotate(-90 115.3 73)">14</text>
<text x="119.1" y="72.4" transform="rotate(-90 119.1 72.4)">4</text>
<text x="122.9" y="72.4" transform="rotate(-90 122.9 72.4)">6</text>
<text x="126.7" y="72.4" transform="rotate(-90 126.7 72.4)">7</text>
<text x="129.3" y="72.4" transform="rotate(-90 129.3 72.4)">8</text>
<text x="234.5" y="75.7">VBUS</text>
<text x="25" y="105.6">V_BK_IN</text>
<text x="91.8" y="108.5" transform="rotate(-90 91.8 108.5)">10</text>
<text x="200.2" y="110.7">5V_INT</text>
<text x="68" y="117.3">11</text>
<text x="103.6" y="118.5">12</text>
<text x="104.2" y="114.7">1</text>
<text x="166.6" y="115.7">12V_EXT</text>
<text x="68.6" y="121.1">2</text>
<text x="68.6" y="124.9">3</text>
<text x="103.6" y="122.3">13</text>
<text x="68.6" y="128.7">9</text>
<text x="103.6" y="126.1">16</text>
<text x="201.8" y="131.6">+3.3V</text>
<text x="104.2" y="132.5">5</text>
<text x="88" y="143.5" transform="rotate(-90 88 143.5)">4</text>
<text x="91.8" y="143.5" transform="rotate(-90 91.8 143.5)">6</text>
<text x="95.6" y="143.5" transform="rotate(-90 95.6 143.5)">7</text>
<text x="98.2" y="143.5" transform="rotate(-90 98.2 143.5)">8</text>
<text x="76.6" y="144.1" transform="rotate(-90 76.6 144.1)">17</text>
<text x="80.4" y="144.1" transform="rotate(-90 80.4 144.1)">15</text>
<text x="84.2" y="144.1" transform="rotate(-90 84.2 144.1)">14</text>
<text x="24.9" y="172.2">5V_INT</text>
<text x="89.2" y="172.2">+3.3V</text>
<text x="129" y="172.5" transform="rotate(-90 129 172.5)">V_FUSED</text>
<text x="154.4" y="173.7" transform="rotate(-90 154.4 173.7)">+3.3V</text>
<text x="118.2" y="175" transform="rotate(-90 118.2 175)">12V_EXT</text>
<text x="143" y="175" transform="rotate(-90 143 175)">5V_INT</text>
<text x="163.7" y="174.3">V_IN</text>
<text x="185.4" y="174.3">V_FUSED</text>
<text x="163.9" y="186.2">V_IN</text>
<text x="185.7" y="186.2">V_OUT0_OUT</text>
<text x="23" y="219.2">5V_INT</text>
<text x="93" y="219.2">3.3V_EXT</text>
<text x="301" y="267.8">Duet3D</text>
<text x="301" y="264.8">(c) Duet3D</text>
<text x="301" y="273.5">File: Power.sch</text>
<text x="301" y="270.8">Sheet: /Power/</text>
<text x="301" y="280.9">Size: A3</text>
<text x="323" y="280.9">Date: 2021-04-09</text>
<text x="386" y="280.9">Rev: 1.01</text>
<text x="301" y="283.7">KiCad E.D.A. kicad (5.1.4)-1</text>
<text x="386" y="283.7">Id: 4/8</text>
</g>
<g font-size="2.1" fill="#008484">
<text x="105.2" y="47.2">VCC</text>
<text x="124" y="45.3" transform="rotate(-90 124 45.3)">BST</text>
<text x="126.2" y="44.6">VSW</text>
<text x="105.2" y="51">VCC</text>
<text x="126.2" y="48.4">VSW</text>
<text x="126.2" y="52.2">VSW</text>
<text x="105.2" y="54.8">VCC</text>
<text x="105.2" y="58.6">EN_SYNC</text>
<text x="126.2" y="56">VSW</text>
<text x="96.3" y="62.4" transform="rotate(-90 96.3 62.4)">1</text>
<text x="128.2" y="62.4">FB</text>
<text x="101" y="69.2" transform="rotate(-90 101 69.2)">JP1</text>
<text x="108.7" y="67" transform="rotate(-90 108.7 67)">PAD</text>
<text x="112.5" y="67" transform="rotate(-90 112.5 67)">PGND</text>
<text x="116.3" y="67" transform="rotate(-90 116.3 67)">PGND</text>
<text x="120.1" y="67" transform="rotate(-90 120.1 67)">GND</text>
<text x="124" y="67" transform="rotate(-90 124 67)">NC</text>
<text x="127.8" y="67" transform="rotate(-90 127.8 67)">NC</text>
<text x="130.3" y="67" transform="rotate(-90 130.3 67)">PG</text>
<text x="96.3" y="73.4" transform="rotate(-90 96.3 73.4)">2</text>
<text x="74" y="118.3">VCC</text>
<text x="92.8" y="116.4" transform="rotate(-90 92.8 116.4)">BST</text>
<text x="95.1" y="115.7">VSW</text>
<text x="95.1" y="119.5">VSW</text>
<text x="74" y="122.1">VCC</text>
<text x="74" y="125.9">VCC</text>
<text x="95.1" y="123.4">VSW</text>
<text x="74" y="129.7">EN_SYNC</text>
<text x="95.1" y="127.2">VSW</text>
<text x="97.1" y="133.5">FB</text>
<text x="77.6" y="138.1" transform="rotate(-90 77.6 138.1)">PAD</text>
<text x="81.4" y="138.1" transform="rotate(-90 81.4 138.1)">PGND</text>
<text x="85.2" y="138.1" transform="rotate(-90 85.2 138.1)">PGND</text>
<text x="89" y="138.1" transform="rotate(-90 89 138.1)">GND</text>
<text x="92.8" y="138.1" transform="rotate(-90 92.8 138.1)">NC</text>
<text x="96.6" y="138.1" transform="rotate(-90 96.6 138.1)">NC</text>
<text x="99.2" y="138.1" transform="rotate(-90 99.2 138.1)">PG</text>
</g>
<g font-size="1.8" fill="#840000">
<text x="35" y="11.7">1</text>
<text x="85" y="11.7">2</text>
<text x="135" y="11.7">3</text>
<text x="185" y="11.7">4</text>
<text x="235" y="11.7">5</text>
<text x="285" y="11.7">6</text>
<text x="335" y="11.7">7</text>
<text x="385" y="11.7">8</text>
<text x="183" y="23.2">1</text>
<text x="193.2" y="23.2">3</text>
<text x="190.1" y="24.6" transform="rotate(-90 190.1 24.6)">2</text>
<text x="204.6" y="26.5">2</text>
<text x="209.7" y="26.5">1</text>
<text x="10.4" y="35.7">A</text>
<text x="181.1" y="36">2</text>
<text x="186.2" y="36">1</text>
<text x="209.7" y="32.8">1</text>
<text x="408.4" y="35.7">A</text>
<text x="181.1" y="43.6">2</text>
<text x="186.2" y="43.6">1</text>
<text x="234.7" y="65.9" transform="rotate(-90 234.7 65.9)">2</text>
<text x="234.7" y="60.8" transform="rotate(-90 234.7 60.8)">1</text>
<text x="241" y="65.9" transform="rotate(-90 241 65.9)">2</text>
<text x="241" y="60.8" transform="rotate(-90 241 60.8)">1</text>
<text x="10.4" y="85.7">B</text>
<text x="408.4" y="85.7">B</text>
<text x="151.9" y="114.7">2</text>
<text x="157" y="114.7">1</text>
<text x="10.4" y="135.7">C</text>
<text x="408.4" y="135.7">C</text>
<text x="54.1" y="171.2">1</text>
<text x="54.1" y="173.8">3</text>
<text x="66.8" y="173.8">4</text>
<text x="66.8" y="171.2">5</text>
<text x="173.3" y="175">2</text>
<text x="179.6" y="175">1</text>
<text x="10.4" y="185.7">D</text>
<text x="60.7" y="180.9" transform="rotate(-90 60.7 180.9)">2</text>
<text x="408.4" y="185.7">D</text>
<text x="117.2" y="190.4" transform="rotate(-90 117.2 190.4)">2</text>
<text x="128" y="190.4" transform="rotate(-90 128 190.4)">2</text>
<text x="142" y="190.4" transform="rotate(-90 142 190.4)">2</text>
<text x="153.4" y="190.4" transform="rotate(-90 153.4 190.4)">2</text>
<text x="173.5" y="187">1</text>
<text x="179.9" y="187">2</text>
<text x="117.2" y="195.5" transform="rotate(-90 117.2 195.5)">1</text>
<text x="128" y="195.5" transform="rotate(-90 128 195.5)">1</text>
<text x="142" y="195.5" transform="rotate(-90 142 195.5)">1</text>
<text x="153.4" y="195.5" transform="rotate(-90 153.4 195.5)">1</text>
<text x="42.1" y="218.2">1</text>
<text x="42.1" y="220.8">3</text>
<text x="54.8" y="220.8">4</text>
<text x="54.8" y="218.2">5</text>
<text x="66.8" y="218.2">2</text>
<text x="71.9" y="218.2">1</text>
<text x="48.6" y="227.8" transform="rotate(-90 48.6 227.8)">2</text>
<text x="10.4" y="235.7">E</text>
<text x="408.4" y="235.7">E</text>
<text x="10.5" y="285.7">F</text>
<text x="35" y="286.7">1</text>
<text x="85" y="286.7">2</text>
<text x="135" y="286.7">3</text>
<text x="185" y="286.7">4</text>
<text x="235" y="286.7">5</text>
<text x="285" y="286.7">6</text>
<text x="335" y="286.7">7</text>
<text x="385" y="286.7">8</text>
<text x="408.5" y="285.7">F</text>
</g>
<g font-size="1.8" fill="#008484">
<text x="184.2" y="19.1">5V_SELECT</text>
<text x="191.4" y="25.5">JP2</text>
<text x="82.8" y="35.6">C80 C81</text>
<text x="128.2" y="33.3" transform="rotate(-90 128.2 33.3)">0u1</text>
<text x="132" y="34" transform="rotate(-90 132 34)">C83</text>
<text x="204.6" y="32.8">2</text>
<text x="41.6" y="39.5">C73</text>
<text x="46.6" y="38.8">C75</text>
<text x="59.3" y="38.8">C79</text>
<text x="65.7" y="38.8">C32</text>
<text x="141.2" y="37.5" transform="rotate(-90 141.2 37.5)">27R</text>
<text x="144.8" y="37.6" transform="rotate(-90 144.8 37.6)">R16</text>
<text x="23.1" y="46.4" transform="rotate(-90 23.1 46.4)">47K</text>
<text x="26.7" y="46.5" transform="rotate(-90 26.7 46.5)">R14</text>
<text x="85.1" y="47.5" transform="rotate(-90 85.1 47.5)">10n 50V</text>
<text x="90.9" y="46.9" transform="rotate(-90 90.9 46.9)">10u 50V</text>
<text x="43.2" y="48.1" transform="rotate(-90 43.2 48.1)">10u 50V</text>
<text x="54" y="53.1" transform="rotate(-90 54 53.1)">DNP - 100u 35V</text>
<text x="61.6" y="50.6" transform="rotate(-90 61.6 50.6)">100u 35V</text>
<text x="68" y="50.8" transform="rotate(-90 68 50.8)">1u 50V</text>
<text x="168.6" y="48.3">C96</text>
<text x="217.4" y="53.4" transform="rotate(-90 217.4 53.4)">10K</text>
<text x="221" y="53.5" transform="rotate(-90 221 53.5)">R19</text>
<text x="223.2" y="49.6">C98</text>
<text x="30.1" y="59.1">C70</text>
<text x="154.6" y="55.3">C85</text>
<text x="160.9" y="55.3">C86</text>
<text x="173.4" y="59.6" transform="rotate(-90 173.4 59.6)">10u 35V</text>
<text x="23.1" y="61.7" transform="rotate(-90 23.1 61.7)">4K7</text>
<text x="26.7" y="61.8" transform="rotate(-90 26.7 61.8)">R15</text>
<text x="29.7" y="63">470p</text>
<text x="156.3" y="61.9" transform="rotate(-90 156.3 61.9)">22u</text>
<text x="162.6" y="61.9" transform="rotate(-90 162.6 61.9)">22u</text>
<text x="226.1" y="61.4" transform="rotate(-90 226.1 61.4)">100u 16V</text>
<text x="217.4" y="73.1" transform="rotate(-90 217.4 73.1)">2K2</text>
<text x="221" y="73.2" transform="rotate(-90 221 73.2)">R20</text>
<text x="51.7" y="106.8">C76 C77</text>
<text x="97.1" y="104.4" transform="rotate(-90 97.1 104.4)">0u1</text>
<text x="100.9" y="105.2" transform="rotate(-90 100.9 105.2)">C84</text>
<text x="110.1" y="108.6" transform="rotate(-90 110.1 108.6)">27R</text>
<text x="113.7" y="108.7" transform="rotate(-90 113.7 108.7)">R21</text>
<text x="54" y="118.6" transform="rotate(-90 54 118.6)">10n 50V</text>
<text x="59.7" y="118" transform="rotate(-90 59.7 118)">10u 50V</text>
<text x="129.2" y="118.8">C87</text>
<text x="135.5" y="118.8">C89</text>
<text x="148.2" y="118.8">C90</text>
<text x="154.6" y="119.5">C93</text>
<text x="214.8" y="119.3">D_TVS_5V</text>
<text x="215" y="117">D10</text>
<text x="227.1" y="117">D16</text>
<text x="227.9" y="119.3">DNP - D_TVS_5V</text>
<text x="114.7" y="123.9">R112</text>
<text x="114.7" y="121.4">680R</text>
<text x="130.9" y="125.4" transform="rotate(-90 130.9 125.4)">22u</text>
<text x="137.2" y="125.4" transform="rotate(-90 137.2 125.4)">22u</text>
<text x="121.5" y="128.8" transform="rotate(-90 121.5 128.8)">60K4</text>
<text x="125.1" y="128.4" transform="rotate(-90 125.1 128.4)">R22</text>
<text x="149.9" y="128.4" transform="rotate(-90 149.9 128.4)">1u DNP</text>
<text x="162" y="126.1" transform="rotate(-90 162 126.1)">1u 35V+</text>
<text x="215" y="138">D18</text>
<text x="121.5" y="139.8" transform="rotate(-90 121.5 139.8)">4K7</text>
<text x="125.1" y="139.9" transform="rotate(-90 125.1 139.9)">R23</text>
<text x="214.9" y="140.3">D_TVS_3.3V</text>
<text x="56.1" y="172.1">VIN</text>
<text x="59.3" y="168.4">U11</text>
<text x="60.9" y="172.1">VOUT</text>
<text x="176.1" y="172.2">F2</text>
<text x="43.9" y="176.9" transform="rotate(-90 43.9 176.9)">C72</text>
<text x="56.1" y="174.7">EN</text>
<text x="61.6" y="178.9" transform="rotate(-90 61.6 178.9)">GND</text>
<text x="62.3" y="174.7">ADJ</text>
<text x="82" y="179.4" transform="rotate(-90 82 179.4)">R33</text>
<text x="172.6" y="178">VIN_FUSE</text>
<text x="55.4" y="184.2">AP7366-W5-7</text>
<text x="71.2" y="182" transform="rotate(-90 71.2 182)">C82</text>
<text x="85.8" y="182" transform="rotate(-90 85.8 182)">16K</text>
<text x="116.4" y="183.6" transform="rotate(-90 116.4 183.6)">4K7</text>
<text x="120.1" y="183.7" transform="rotate(-90 120.1 183.7)">R27</text>
<text x="127.2" y="183.6" transform="rotate(-90 127.2 183.6)">10K</text>
<text x="130.9" y="183.7" transform="rotate(-90 130.9 183.7)">R28</text>
<text x="141.2" y="183.6" transform="rotate(-90 141.2 183.6)">2K2</text>
<text x="144.8" y="183.7" transform="rotate(-90 144.8 183.7)">R29</text>
<text x="152.6" y="184.1" transform="rotate(-90 152.6 184.1)">180R</text>
<text x="156.3" y="183.7" transform="rotate(-90 156.3 183.7)">R30</text>
<text x="176.1" y="183.5">F3</text>
<text x="48.3" y="186.5" transform="rotate(-90 48.3 186.5)">1u</text>
<text x="75.6" y="191.6" transform="rotate(-90 75.6 191.6)">1u</text>
<text x="82" y="191.5" transform="rotate(-90 82 191.5)">R34</text>
<text x="122" y="192" transform="rotate(-90 122 192)">12V+</text>
<text x="146.7" y="191.5" transform="rotate(-90 146.7 191.5)">5V+</text>
<text x="171.9" y="188.6">OUT0_FUSE</text>
<text x="85.8" y="194" transform="rotate(-90 85.8 194)">5K1</text>
<text x="115.6" y="193.6" transform="rotate(-90 115.6 193.6)">D7</text>
<text x="126.4" y="193.6" transform="rotate(-90 126.4 193.6)">D8</text>
<text x="131.5" y="193.9" transform="rotate(-90 131.5 193.9)">V_FUSED</text>
<text x="140.4" y="193.6" transform="rotate(-90 140.4 193.6)">D9</text>
<text x="151.8" y="194" transform="rotate(-90 151.8 194)">D11</text>
<text x="156.9" y="194.2" transform="rotate(-90 156.9 194.2)">3.3V</text>
<text x="47.3" y="215.4">U10</text>
<text x="44.1" y="219.1">VIN</text>
<text x="44.1" y="221.7">EN</text>
<text x="48.8" y="219.1">VOUT</text>
<text x="50.2" y="221.7">ADJ</text>
<text x="31.8" y="223.9" transform="rotate(-90 31.8 223.9)">C71</text>
<text x="49.5" y="225.8" transform="rotate(-90 49.5 225.8)">GND</text>
<text x="81.3" y="226.4" transform="rotate(-90 81.3 226.4)">R17</text>
<text x="36.2" y="233.5" transform="rotate(-90 36.2 233.5)">1u</text>
<text x="43.3" y="231.2">AP7366-W5-7</text>
<text x="59.1" y="229" transform="rotate(-90 59.1 229)">C78</text>
<text x="85.1" y="229" transform="rotate(-90 85.1 229)">16K</text>
<text x="63.6" y="238.5" transform="rotate(-90 63.6 238.5)">1u</text>
<text x="81.3" y="238.5" transform="rotate(-90 81.3 238.5)">R18</text>
<text x="85.1" y="241" transform="rotate(-90 85.1 241)">5K1</text>
</g>
<g font-size="1.4" fill="#008484">
<text x="205.3" y="24.6">1A,40V</text>
<text x="206.8" y="29.7">D3</text>
<text x="37" y="31.7">3A 40V</text>
<text x="41" y="35.5">D1</text>
<text x="181.8" y="34.1">1A,40V</text>
<text x="205.3" y="31.6">1A,40V</text>
<text x="181.8" y="41.8">1A,40V</text>
<text x="182.9" y="39.2">D13</text>
<text x="207" y="36.1">D17</text>
<text x="182.9" y="46.8">D12</text>
<text x="232.9" y="63.2" transform="rotate(-90 232.9 63.2)">D4</text>
<text x="237.9" y="65.3" transform="rotate(-90 237.9 65.3)">1A,40V</text>
<text x="239.2" y="63.6" transform="rotate(-90 239.2 63.6)">D15</text>
<text x="244.3" y="65.3" transform="rotate(-90 244.3 65.3)">1A,40V</text>
<text x="94.9" y="72" transform="rotate(-90 94.9 72)">Int 5V Disable</text>
<text x="152.6" y="112.9">1A,40V</text>
<text x="154.1" y="118">D6</text>
<text x="67.5" y="216.4">1A,40V</text>
<text x="69" y="221.5">D2</text>
</g>
<g font-size="1.4" fill="#840000">
<text x="34.5" y="33.4">2</text>
<text x="40.9" y="33.4">1</text>
</g>
<text font-size="1.4" fill="#840084" x="55" y="37.3">2A</text>
<g font-size="1.1" fill="#008484">
<text x="57.5" y="32.8">L31</text>
<text x="76.9" y="32.8">L2</text>
<text x="149.3" y="42.9">L5</text>
<text x="167.7" y="42.9">L6</text>
<text x="43.2" y="103.9">L1</text>
<text x="116.9" y="114">L3</text>
<text x="142.3" y="114">L4</text>
</g>
<g font-size="1">
<text x="188.6" y="29.7">5V_SEL</text>
<text x="174" y="43.6">5V_common</text>
</g>
<g font-size=".8" fill="#008484">
<text x="55.8" y="35.2">1uH</text>
<text x="73.2" y="35.2">100 ohm, 4 A</text>
<text x="147.3" y="45.4">10u</text>
<text x="164" y="45.4">100 ohm, 4 A</text>
<text x="39.5" y="106.3">100 ohm, 4 A</text>
<text x="114.9" y="116.5">10u</text>
<text x="138.6" y="116.5">100 ohm, 4 A</text>
</g>
<g font-size=".7">
<text x="123.2" y="29.7">5V_BST</text>
<text x="96.5" y="42.4">5V_VCC</text>
<text x="142.2" y="43.6">5V_VSW</text>
<text x="156.2" y="43.6">5_VOUT</text>
<text x="144.8" y="61.4">5V_FB</text>
<text x="92.1" y="100.8">12V_BST</text>
<text x="65.4" y="113.5">12V_VCC</text>
<text x="111.1" y="114.8">12V_VSW</text>
<text x="130.8" y="114.8">12_VOUT</text>
<text x="113.7" y="132.5">12V_FB</text>
</g>
<g font-size=".7" fill="#840000">
<text x="50.7" y="40.1">+</text>
<text x="63.4" y="40.1">+</text>
<text x="227.3" y="50.9">+</text>
</g>
<g font-size=".3">
<text x="48.3" y="33.5">d1out</text>
<text x="147.3" y="114.8">L4_OUT</text>
<text x="70.5" y="173.8">3V3_ADJ</text>
<text x="58.4" y="220.8">3V3_EXT_ADJ</text>
<text x="58.4" y="218.3">3V3_EXT_OUT</text>
</g>
</svg>
